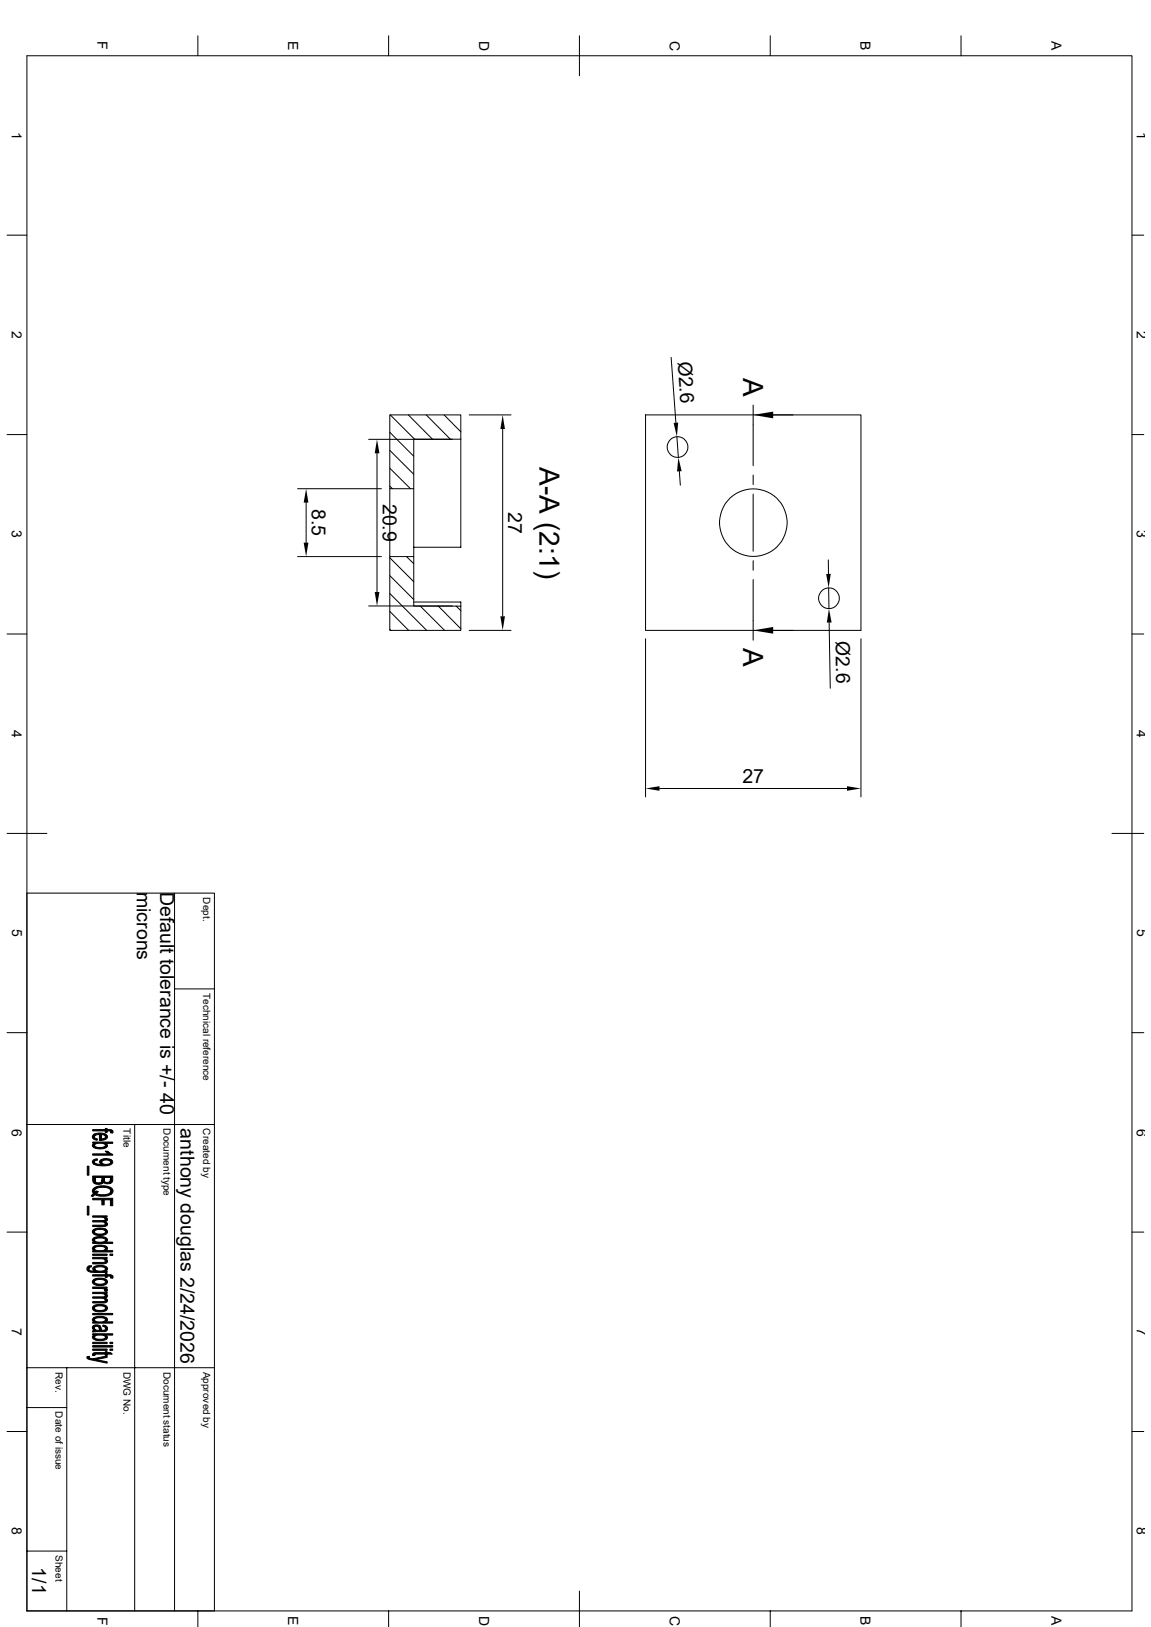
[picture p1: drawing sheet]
<svg xmlns="http://www.w3.org/2000/svg" width="297mm" height="420mm" viewBox="0 0 297 420" stroke-linecap="round" stroke-linejoin="round" font-family="sans-serif">
<g fill="none" stroke="#000" stroke-width=".26">
<path d="M6.9 14.4h285.2v401.4h-285.2zM51.1 9.2v5.2M100.3 9.2v5.2M149.5 9.2v10.4M198.8 9.2v5.2M248 9.2v5.2M1.8 60.7h5.1M292.1 60.7h3M173.2 92.2l1.2 16.9M1.8 112.2h5.1M95.1 113.4h21.7M97.3 117v35.8"/>
<path d="M100.6 111.6l6.2 6.2M100.6 116.2l6.2 6.2M100.6 107.1h18.3v6.3h-12.1v12.8h-6.2zM100.7 107.1l6.3 6.3M105.4 107.1l6.2 6.3M110 107.1l6.2 6.3M114.6 107.1l4.3 4.4M118.9 113.4v27.9h-12.1M121.1 107.1h10.8M129.7 110.7v48.4M166.6 107.1h55.6v55.6h-55.6zM174.7 112.7l.3 5.4"/>
<path d="M194.4 104.6v15.6M199.5 107.1h5.1M292.1 112.2h3M76.8 126.2h21.6M79 129.8v10.3M100.6 126.2v17.5M100.6 120.9l5.3 5.3M100.6 125.5l.7 .7M106.8 126.2v17.5M175.3 121.7l.3 3.6M194.4 122.6v2.5M194.4 127.6v14.7"/>
<path d="M76.8 143.7h21.6M95.1 156.4h21.7M100.6 144l6.2 6.2M100.6 148.6l6.2 6.2M100.6 153.2l9.5 9.5M100.6 157.8l4.9 4.9M100.6 143.7h6.2v12.8h12.1v6.2h-18.3zM104.9 143.7l1.9 1.8M106.8 155.4h12.1v1.1M108.4 156.4l6.3 6.3M113.1 156.4l5.8 5.9M117.7 156.4l1.2 1.2"/>
<path d="M194.4 144.7v2.5M194.4 149.6v15.7M213.7 144.5l.1 3.6M213.8 151.8l.1 5.3M1.8 163.7h5.1M100.6 162.4l.2 .3M121.1 162.7h10.8M166.6 164.9v40.8M214 160.7l.2 17M222.2 164.9v40.8M292.1 163.7h3M1.8 215.1h10.3"/>
<path d="M170.2 203.5h48.4M286.9 215.1h8.2M6.9 230.5h48.4v185.3M45 230.5v185.3M45 255.3h10.3M1.8 266.6h5.1M292.1 266.6h3M6.9 290.3h48.4M34.8 290.3v125.5M1.8 318.1h5.1M292.1 318.1h3M6.9 353.1h48.4"/>
<path d="M17.2 353.1v62.7M1.8 369.5h5.1M6.9 363.3h10.3M292.1 369.5h3M6.9 400.4h10.3M51.1 415.8v4.1M100.3 415.8v4.1M149.5 410.7v9.2M198.8 415.8v4.1M248 415.8v4.1"/>
<circle cx="174.8" cy="115.4" r="2.66"/>
<circle cx="194.4" cy="134.9" r="8.7"/>
<circle cx="213.9" cy="154.4" r="2.66"/>
</g>
<g fill="#000" stroke="#000" stroke-width=".26">
<path d="M24.3 295.1l.1 .6z" fill-rule="evenodd"/>
<path d="M24 293l.3-.3 .1 .9 .7 .4v.3a.92 .92 0 0 1-1-.3 .92 .92 0 0 1-.1-1z" fill-rule="evenodd"/>
<path d="M24 299.5l1-.4 .2 .4-.7 .2-.2 .9a.68 .68 0 0 1-.3-1.1z" fill-rule="evenodd"/>
<path d="M24.3 292.7l1.1-.2 1.5 .1 .3 .2v.7l-.3-.5-.7-.1-.1 1.5h-.4v-1.5l-1 .1-.3 .5z" fill-rule="evenodd"/>
<path d="M26.2 292.9v1.1h.1l.8-.3 .1-.9a.77 .77 0 0 1 .5 .9 .77 .77 0 0 1-.9 .6l-.7 .1z" fill-rule="evenodd"/>
<path d="M24 295.3l.3-.2 .1 .6a2.11 2.11 0 0 0 2.5 .3l.3-.3v-.6a.64 .64 0 0 1 .5 .8 .64 .64 0 0 1-.7 .5l-1.3 .2a1.66 1.66 0 0 1-1.9-1z" fill-rule="evenodd"/>
<path d="M27.2 297.2h.6l.2 .2-.1 .5z" fill-rule="evenodd"/>
<path d="M23.9 291.6h3.3v-.3h.4v.3h1v.6l-.4-.3h-.6v.5h-.4v-.5h-3.3z" fill-rule="evenodd"/>
<path d="M26.1 299.3l.9-.2 1.2 .1 .4 .1v.7a1.44 1.44 0 0 0-2.4 0z" fill-rule="evenodd"/>
<path d="M23.9 294.8h5.2v.3h-1.9v.6a2.28 2.28 0 0 0-2.8-.2v-.4h-.5z" fill-rule="evenodd"/>
<path d="M23.9 297.9h4l.1-.5 1.1 .6v.2h-5.2z" fill-rule="evenodd"/>
<path d="M24.3 299.9a2.03 2.03 0 0 0 2.1 .7v-.3a1.77 1.77 0 0 0 2.2-.3v-.7a.75 .75 0 0 1 .5 .9 .75 .75 0 0 1-.9 .6l-1 .1h-2l-.9-.3z" fill-rule="evenodd"/>
<path d="M28.6 291.6l.5 .2v.7l-.6-.1z" fill-rule="evenodd"/>
<path d="M22.5 301h.4v2.4h-.4z" fill-rule="evenodd"/>
<path d="M22.5 311.4h.4v2.2h-.4z" fill-rule="evenodd"/>
<path d="M24 308.3l.2-.2-.2 .8-.5-.2z" fill-rule="evenodd"/>
<path d="M24.8 307.5l.6 .1-.6 .5z" fill-rule="evenodd"/>
<path d="M24.6 304v.7a.89 .89 0 0 0 .8 .7 .89 .89 0 0 0 .9-.8l-.1 1h-1.6z" fill-rule="evenodd"/>
<path d="M25.8 299.6l.3-.3 .3 1.3-.7-.4z" fill-rule="evenodd"/>
<path d="M23.9 315.1h2.5l.7-.2 .1 1-.4-.4-2.9-.1z" fill-rule="evenodd"/>
<path d="M24.3 317.3l.8-.3 1.6 .1 .5 .1v.8a2.04 2.04 0 0 0-2.6-.4l-.2 .4z" fill-rule="evenodd"/>
<path d="M27.1 314.2l.1 .5z" fill-rule="evenodd"/>
<path d="M23.9 313.9h3.7v.3h-.5v.3l-.8-.3h-2.4z" fill-rule="evenodd"/>
<path d="M27.3 314.2a.58 .58 0 0 1 .4 .7 .58 .58 0 0 1-.6 .4z" fill-rule="evenodd"/>
<path d="M23.9 316.3l3.1-.1 .2-.8a.62 .62 0 0 1 .5 .8 .62 .62 0 0 1-.8 .4h-3z" fill-rule="evenodd"/>
<path d="M24 317.5l.3-.2 .1 .7a2 2 0 0 0 2.6 .3l.2-.2v-.9a.81 .81 0 0 1 .5 1 .81 .81 0 0 1-.9 .6l-.9 .1a1.6 1.6 0 0 1-2.1-1z" fill-rule="evenodd"/>
<path d="M26.9 304v.6a.8 .8 0 0 0 .8 .6 .8 .8 0 0 0 .8-.7v1h-1.3l-.4-.1z" fill-rule="evenodd"/>
<path d="M24.4 307.5l.2 .3 .2-.3 .1 .6 1.6 .3a1.69 1.69 0 0 0 2.1-.9v.9l-1.5 .4h-1.3l-1.4-.4z" fill-rule="evenodd"/>
<path d="M23.9 303.6h5.2v1.2l-.6 .7v-1.5h-1.6l-.1 1.4-.1-.2-.4 .3v-1.5h-1.7l-.1 1.6-.5-.5z" fill-rule="evenodd"/>
<path d="M23.9 309.3h5.2v1.9h-.6v-1.5h-1.6v1.3h-.6v-1.3h-2.4z" fill-rule="evenodd"/>
<path d="M24.1 306.8l1.3-.6h2.2a1.36 1.36 0 0 1 1.5 1.6l-.5 .6v-.9a1.53 1.53 0 0 0-1.9-1h-.5a1.53 1.53 0 0 0-1.8 1v.9l-.2 .3v-.6a.88 .88 0 0 1-.1-1.3z" fill-rule="evenodd"/>
<path d="M22.9 326.8l.7-.1-.1 .4-.4 .1-.2 .3z" fill-rule="evenodd"/>
<path d="M23.9 339h5.2v.4h-5.2z" fill-rule="evenodd"/>
<path d="M24.1 319.6l.2-.2 .1 1.3a.58 .58 0 0 1-.5-.4 .58 .58 0 0 1 .2-.7z" fill-rule="evenodd"/>
<path d="M24.1 321.8l.2-.2 .1 1.2-.6-.4z" fill-rule="evenodd"/>
<path d="M22.6 327.1l.3-.3v.7a1.09 1.09 0 0 0 1.5 .6v.4a1.69 1.69 0 0 1-2-.9z" fill-rule="evenodd"/>
<path d="M24.3 330.2l1-.3 1.5 .1 .4 .2v.7a2.12 2.12 0 0 0-2.7-.3l-.1 .3z" fill-rule="evenodd"/>
<path d="M23.9 334.8l3.2-.2 .1 1-.1-.3-.5-.1-2.7-.1z" fill-rule="evenodd"/>
<path d="M24.3 337l1.1-.3 1.5 .1 .3 .2v.7a1.77 1.77 0 0 0-2.1-.6l-.5 .3-.2 .3z" fill-rule="evenodd"/>
<path d="M27.2 327.6v.5z" fill-rule="evenodd"/>
<path d="M27.1 324.9l.1 .6z" fill-rule="evenodd"/>
<path d="M27.1 333.9l.1 .5z" fill-rule="evenodd"/>
<path d="M23.9 324.6h3.7v.3h-.5v.3l-.6-.2h-2.6z" fill-rule="evenodd"/>
<path d="M24.5 327.6a1.98 1.98 0 0 0 2.3 .4l.4-.4v.5h.4v.4h-3.2z" fill-rule="evenodd"/>
<path d="M23.9 332.2h3.7v.4h-.5v.4l-.7-.4h-2.5z" fill-rule="evenodd"/>
<path d="M23.9 333.6h3.7v.3h-.5v.3l-.7-.3h-2.5z" fill-rule="evenodd"/>
<path d="M23.9 323.7h3.7v.4h-3.7z" fill-rule="evenodd"/>
<path d="M24.3 319.4l1.8-.2a1.37 1.37 0 0 1 1.6 1l-.5 .4v-.5a2.3 2.3 0 0 0-2.5-.4l-.3 .4z" fill-rule="evenodd"/>
<path d="M24.3 321.6l1.8-.2a1.31 1.31 0 0 1 1.6 .9l-.5 .5v-.5a2.3 2.3 0 0 0-2.5-.4l-.3 .4z" fill-rule="evenodd"/>
<path d="M23.9 325.9h2.9l.4-.3 .1-.6a.69 .69 0 0 1 .4 .9 .69 .69 0 0 1-.9 .3l-2.9 .1z" fill-rule="evenodd"/>
<path d="M24.1 327.1l1-.4 1-.1a1.43 1.43 0 0 1 1.6 1l-.5 .5v-.5a1.95 1.95 0 0 0-2.3-.5l-.4 .4-.1 1v-.4l-.5-.5z" fill-rule="evenodd"/>
<path d="M24.1 330.4l.2-.2 .1 .7a1.7 1.7 0 0 0 2.1 .5l.7-.3v-.9a.83 .83 0 0 1 .5 1 .83 .83 0 0 1-1 .6l-.5 .1a2.06 2.06 0 0 1-2.4-.9z" fill-rule="evenodd"/>
<path d="M27.1 332.6l.6 .3-.1 .5-.6-.2z" fill-rule="evenodd"/>
<path d="M27.3 333.9a.58 .58 0 0 1 .4 .7 .58 .58 0 0 1-.6 .5z" fill-rule="evenodd"/>
<path d="M23.9 336h2.9l.4-.3v-.6a.64 .64 0 0 1 .5 .8 .64 .64 0 0 1-.8 .4h-3z" fill-rule="evenodd"/>
<path d="M24 337.2l.3-.2 .1 .7a2.12 2.12 0 0 0 2.7 .2l.1-.9a.83 .83 0 0 1 .5 1 .83 .83 0 0 1-1 .5l-.5 .1a1.92 1.92 0 0 1-2.4-.9z" fill-rule="evenodd"/>
<path d="M23.9 329.1h3.3v-.3h.4v.3h1v.6l-.4-.3h-.6v.4h-.4v-.4h-3.3z" fill-rule="evenodd"/>
<path d="M28.4 323.7h.7v.4h-.7z" fill-rule="evenodd"/>
<path d="M23.9 320.7h.5v-.4a2.24 2.24 0 0 0 2.8-.2v.5h1.9v.4h-5.2z" fill-rule="evenodd"/>
<path d="M23.9 322.8h.5v-.3a2.5 2.5 0 0 0 2.8-.1v.4h1.9v.4h-5.2z" fill-rule="evenodd"/>
<path d="M28.6 329.1l.5 .2v.6h-.6z" fill-rule="evenodd"/>
<path d="M22.5 350.2l.6-.1-.1 .8-.5-.3z" fill-rule="evenodd"/>
<path d="M23.9 347.3h5.2v.4h-5.2z" fill-rule="evenodd"/>
<path d="M24.3 342.8l.1 .7z" fill-rule="evenodd"/>
<path d="M24.1 340.2l.2-.1 .1 1.1-.6-.5z" fill-rule="evenodd"/>
<path d="M24.3 344.7l.1 .4z" fill-rule="evenodd"/>
<path d="M24.1 349.3l.4-.1v.7h-.6z" fill-rule="evenodd"/>
<path d="M23.9 342.3a1.65 1.65 0 0 1 2 0l-.1 1.1a.96 .96 0 0 0-1.1-1l-.4 .2v.8l-.4-.5z" fill-rule="evenodd"/>
<path d="M26.6 342.1l.6 .1v.7l-.1-.3-.6-.2z" fill-rule="evenodd"/>
<path d="M23.9 350.8l3.7-.8v.4l-2.8 .5z" fill-rule="evenodd"/>
<path d="M23 350.4l.4 .3 4.2 .8v.4l-4.5-1z" fill-rule="evenodd"/>
<path d="M23.9 346.5h3.7v.3h-3.7z" fill-rule="evenodd"/>
<path d="M23.9 348.2h3.7v.4h-3.7z" fill-rule="evenodd"/>
<path d="M24.3 340.1l1.9-.3a1.1 1.1 0 0 1 1.5 1.1l-.5 .3v-.5a2.02 2.02 0 0 0-2.3-.5l-.5 .5z" fill-rule="evenodd"/>
<path d="M24.4 343l.5 .4h.9l.1-1.1 .1 .2a.72 .72 0 0 0 .3 .8 .72 .72 0 0 0 .8 0l.1-1.1a.84 .84 0 0 1 .5 1.1 .84 .84 0 0 1-1.2 .4l-2.6 .2v-.4h.5z" fill-rule="evenodd"/>
<path d="M24.1 344.8l.2-.1 .1 .4a1.85 1.85 0 0 0 2.1 .6l.6-.3 .1-.8a.68 .68 0 0 1 .5 .9 .68 .68 0 0 1-.8 .4l-1.2 .2a1.44 1.44 0 0 1-1.8-1.1z" fill-rule="evenodd"/>
<path d="M24.5 349.2h2.7v-.3h.4v.3h1l.4 .3h-1.4v.4h-.4v-.4h-2.6l-.1 .2z" fill-rule="evenodd"/>
<path d="M28.4 346.5h.7v.3h-.7z" fill-rule="evenodd"/>
<path d="M28.4 348.2h.7v.4h-.7z" fill-rule="evenodd"/>
<path d="M23.9 341.2h.5v-.3a2.5 2.5 0 0 0 2.8-.1v.4h1.9v.3h-5.2z" fill-rule="evenodd"/>
<path d="M23.9 344.3h5.2v.3h-1.9v.6a2.2 2.2 0 0 0-2.6-.4l-.2 .2v-.4h-.5z" fill-rule="evenodd"/>
</g>
<g fill="#000">
<path d="M97.3 113.4l.6 3.6h-1.2zM129.7 107.1l.6 3.6h-1.2zM173.8 109.2l1.2-.1-.3 3.6zM194.4 107.1l5.1-.8v1.7zM79 126.2l.6 3.6h-1.2zM175 118.1l.9 3.5-1.2 .1zM78.4 140.1h1.2l-.6 3.6zM96.7 152.8h1.2l-.6 3.6zM129.1 159.1h1.2l-.6 3.6zM213.2 148.2l1.2-.1-.6 3.7zM194.4 162.7l5.1-.9v1.8zM213.9 157.1l.7 3.6h-1.2z"/>
<path d="M166.6 203.5l3.6-.6v1.2zM218.6 202.9l3.6 .6-3.6 .6z"/>
</g>
<g font-size="7.2">
<text x="191.8" y="97.7" transform="rotate(90 191.8 97.7)">A</text>
<text x="139.2" y="120.6" transform="rotate(90 139.2 120.6)">A-A (2:1)</text>
<text x="191.8" y="167.3" transform="rotate(90 191.8 167.3)">A</text>
</g>
<g font-size="5">
<text x="174.9" y="93.3" transform="rotate(86 174.9 93.3)">Ø2.6</text>
<text x="80.5" y="131.4" transform="rotate(90 80.5 131.4)">8.5</text>
<text x="98.8" y="130" transform="rotate(90 98.8 130)">20.9</text>
<text x="131.1" y="132.2" transform="rotate(90 131.1 132.2)">27</text>
<text x="215.6" y="165.5" transform="rotate(89 215.6 165.5)">Ø2.6</text>
<text x="191.6" y="202.1">27</text>
<text x="35.3" y="230.2" transform="rotate(90 35.3 230.2)">microns</text>
<text x="41.4" y="230.2" transform="rotate(90 41.4 230.2)">Default tolerance is +/- 40</text>
<text x="46.6" y="291.3" transform="rotate(90 46.6 291.3)">anthony douglas 2/24/2026</text>
<text x="8.3" y="404.6" transform="rotate(90 8.3 404.6)">1/1</text>
</g>
<g font-size="3.6">
<text x="25.1" y="10.7" transform="rotate(90 25.1 10.7)">F</text>
<text x="74.4" y="10.6" transform="rotate(90 74.4 10.6)">E</text>
<text x="123.6" y="10.5" transform="rotate(90 123.6 10.5)">D</text>
<text x="172.8" y="10.5" transform="rotate(90 172.8 10.5)">C</text>
<text x="222.1" y="10.6" transform="rotate(90 222.1 10.6)">B</text>
<text x="271.3" y="10.6" transform="rotate(90 271.3 10.6)">A</text>
<text x="3.1" y="34" transform="rotate(90 3.1 34)">1</text>
<text x="293.4" y="34" transform="rotate(90 293.4 34)">1</text>
<text x="3.1" y="85.4" transform="rotate(90 3.1 85.4)">2</text>
<text x="293.4" y="85.4" transform="rotate(90 293.4 85.4)">2</text>
<text x="3.1" y="136.9" transform="rotate(90 3.1 136.9)">3</text>
<text x="293.4" y="136.9" transform="rotate(90 293.4 136.9)">3</text>
<text x="3.1" y="188.4" transform="rotate(90 3.1 188.4)">4</text>
<text x="293.4" y="188.4" transform="rotate(90 293.4 188.4)">4</text>
<text x="3.1" y="239.9" transform="rotate(90 3.1 239.9)">5</text>
<text x="293.4" y="239.9" transform="rotate(90 293.4 239.9)">5</text>
<text x="3.1" y="291.3" transform="rotate(90 3.1 291.3)">6</text>
<text x="293.4" y="291.3" transform="rotate(90 293.4 291.3)">6</text>
<text x="3.1" y="342.8" transform="rotate(90 3.1 342.8)">7</text>
<text x="293.4" y="342.8" transform="rotate(90 293.4 342.8)">7</text>
<text x="3.1" y="394.3" transform="rotate(90 3.1 394.3)">8</text>
<text x="293.4" y="394.3" transform="rotate(90 293.4 394.3)">8</text>
<text x="25.1" y="417.3" transform="rotate(90 25.1 417.3)">F</text>
<text x="74.4" y="417.2" transform="rotate(90 74.4 417.2)">E</text>
<text x="123.6" y="417.1" transform="rotate(90 123.6 417.1)">D</text>
<text x="172.8" y="417.1" transform="rotate(90 172.8 417.1)">C</text>
<text x="222.1" y="417.2" transform="rotate(90 222.1 417.2)">B</text>
<text x="271.3" y="417.2" transform="rotate(90 271.3 417.2)">A</text>
</g>
<g font-size="2.6">
<text x="52.5" y="231.6" transform="rotate(90 52.5 231.6)">Dept.</text>
<text x="52.5" y="256.3" transform="rotate(90 52.5 256.3)">Technical reference</text>
<text x="31.9" y="291.3" transform="rotate(90 31.9 291.3)">Title</text>
<text x="42.2" y="291.3" transform="rotate(90 42.2 291.3)">Document type</text>
<text x="52.5" y="291.3" transform="rotate(90 52.5 291.3)">Created by</text>
<text x="14.4" y="354.1" transform="rotate(90 14.4 354.1)">Rev.</text>
<text x="31.9" y="354.1" transform="rotate(90 31.9 354.1)">DWG No.</text>
<text x="42.2" y="354.1" transform="rotate(90 42.2 354.1)">Document status</text>
<text x="52.5" y="354.1" transform="rotate(90 52.5 354.1)">Approved by</text>
<text x="14.4" y="364.4" transform="rotate(90 14.4 364.4)">Date of issue</text>
<text x="14.4" y="401.4" transform="rotate(90 14.4 401.4)">Sheet</text>
</g>
</svg>
